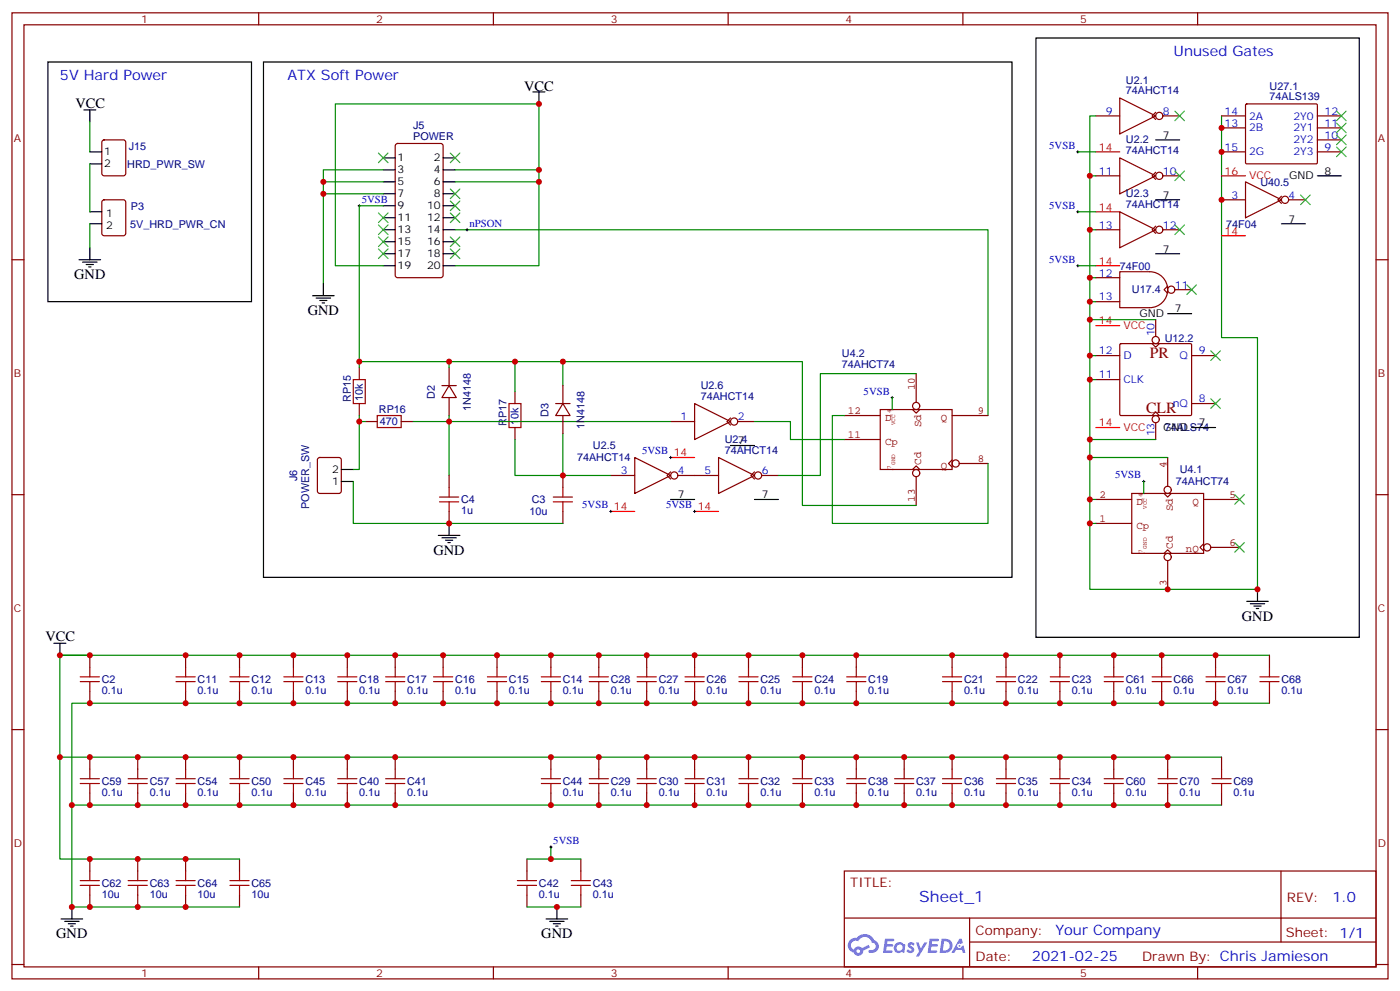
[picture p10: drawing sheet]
<svg xmlns="http://www.w3.org/2000/svg" width="412mm" height="292mm" viewBox="0 0 412 292" stroke-linecap="round" stroke-linejoin="round" font-family="sans-serif">
<g fill="none" stroke="#870000" stroke-width=".35">
<path d="M3.5 3.8h405.4v284.3h-405.4zM7.1 7.3h398.2v277.3h-398.2zM76.2 3.8v3.5M145.3 3.8v3.5M214.5 3.8v3.5M283.6 3.8v3.5M352.8 3.8v3.5M3.5 76.4h3.6M405.3 76.4h3.6M3.5 145.6h3.6M405.3 145.6h3.6M3.5 214.7h3.6"/>
<path d="M405.3 214.7h3.6M248.7 256.4h156.6v28.2h-156.6zM377.3 256.4v20.9M248.7 270.2h156.5M285.6 277.3h119.6M285.6 270.2v14.1M3.5 283.9h3.6M76.2 284.6v3.5M145.3 284.6v3.5M214.5 284.6v3.5M283.6 284.6v3.5M352.8 284.6v3.5"/>
<path d="M405.3 283.9h3.6"/>
</g>
<g fill="#5487ff">
<path d="M267.7 277.5a1.22 1.22 0 0 1 1.7 .3l-.4 .6a.47 .47 0 0 0-.3-.4 .47 .47 0 0 0-.5 .2l.1 .2a1.14 1.14 0 0 1 .8 1.7 1.14 1.14 0 0 1-1.9 0l-.2-.2 .5-.5 .7 .4a.29 .29 0 0 0 .3-.2 .29 .29 0 0 0-.2-.4 1.04 1.04 0 0 1-.6-1.7z"/>
<path d="M260.7 276.3h2.4l.3 .2-.2 .5h-1.8l-.1 .9h1.5l.3 .4-.3 .3h-1.6l-.2 1.1 1.7 .1 .2 .3-.2 .3h-2.6z"/>
<path d="M273.8 276.3h2.4l.3 .2-.1 .5h-1.8l-.2 .9h1.6l.3 .4-.4 .3h-1.6l-.1 1.1 1.7 .1 .2 .3-.2 .3h-2.6z"/>
<path d="M282.6 276.3h.7l.3 1.2-.6 .4a.69 .69 0 0 0-1 .2 .69 .69 0 0 0 .4 1 .69 .69 0 0 0 .9-.6l.5-.3 .6 2.2h-.8l-.2-.8h-1.8l-.5 .8h-.8z"/>
<path d="M269.8 277.4h.8l.6 1.8 1.1-1.8h.9l-2.6 4.2h-.8l.9-1.6z"/>
<path d="M277.4 276.3l-.6 4.1h1.3a2.11 2.11 0 0 0 2.5-2.1 2.11 2.11 0 0 0-2.5-2zM278.1 277a1.39 1.39 0 0 1 1.7 1.4 1.39 1.39 0 0 1-1.8 1.3h-.3z"/>
<path d="M263.7 277.9a1.54 1.54 0 0 0-.1 2.2 1.54 1.54 0 0 0 2.2 .1l.6 .2 .3-2.3-.2-.2h-.4a1.49 1.49 0 0 0-2.4 0zM264 278.9a.94 .94 0 0 1 1.8 0 .94 .94 0 0 1-1.8 0z"/>
<path d="M250.4 276.7a2.18 2.18 0 0 0 1.1 3.7 1.44 1.44 0 0 0 1.6 .9 1.44 1.44 0 0 0 1.2-1.5l2-1-.5-.7-1.9 .9a1.47 1.47 0 0 0-2.4 .5 1.39 1.39 0 0 1-.7-2 1.39 1.39 0 0 1 2-.4 2.12 2.12 0 0 1 2.2-1.3 2.12 2.12 0 0 1 1.9 1.7 1.14 1.14 0 0 1 1.1 1.4 1.14 1.14 0 0 1-1.7 .7 .43 .43 0 0 0-.5 .4 .43 .43 0 0 0 .4 .5 1.98 1.98 0 0 0 2.5-1.3 1.98 1.98 0 0 0-1.2-2.5 3.1 3.1 0 0 0-5.3-.7l-.9 .1zM252.3 280a.55 .55 0 0 1 1.1 0 .55 .55 0 0 1-1.1 0z"/>
<circle cx="282.6" cy="278.4" r=".26"/>
</g>
<g fill="none" stroke="#000" stroke-width=".35">
<path d="M157 27.1h3.5M158.7 27.1v3.5M112.9 46.5h3.5M112.9 50h3.5M112.9 53.5h3.5M112.9 57h3.5M130.5 46.5h3.6M130.5 50h3.6M130.5 53.5h3.6M130.5 57h3.6M112.9 60.6h3.5M112.9 64.1h3.5"/>
<path d="M112.9 67.6h3.5M112.9 71.2h3.5M112.9 74.7h3.5M112.9 78.2h3.5M130.5 60.6h3.6M130.5 64.1h3.6M130.5 67.6h3.6M130.5 71.2h3.6M130.5 74.7h3.6M130.5 78.2h3.6M92.1 87h6.3M93.1 87.7h4.3"/>
<path d="M94.2 88.4h2.1M94.9 89.1h.7M95.2 83.5v3.5M100.5 138.2h3.6M215.2 131.1h7M100.5 141.7h3.6M197.6 147h7M222.2 147h7.1M15.9 189.3h3.5M17.6 189.3v3.6"/>
</g>
<path d="M104.1 111.7h3.5v7.1h-3.5zM149.9 118.8h3.6v7h-3.6zM111.1 122.3h7.1v3.5h-7.1zM163 147.7h5.6M163 146.3h5.6M165.8 143.5v2.8M165.8 147.7v2.8M23.6 199.2h5.7M26.5 196.4v2.8M23.6 200.6h5.7M26.5 200.6v2.8" fill="none" stroke="#a10000" stroke-width=".35"/>
<g fill="none" stroke="#870000" stroke-width=".35">
<path d="M116.7 42.4l.4-.2h12.7l.7 .5v38.3l-.4 .7h-13l-.6-.4-.1-38.4zM105.8 108.2v3.5M105.8 118.8v3.5M130.2 113.5h4.2M132.3 113.5l2.1 3.5h-4.2zM132.3 108.2v5.3M132.3 117v5.3M151.7 115.3v3.5M204.6 118.8l10.6 5.3-10.6 5.3zM93.7 134.9l.5-.2h5.6l.7 .4v9.4l-.4 .7h-5.9l-.7-.4v-9.4zM107.6 124.1h3.5M118.2 124.1h3.5"/>
<path d="M151.7 125.8v3.6M165.8 139.9v3.6M179.9 139.9h7.1M187 134.7l10.6 5.2-10.6 5.3zM197.6 138.9l-1.1 1 1.1 1.1M197.6 124.1h7M199.7 139.9h12M211.7 134.7l10.5 5.2-10.5 5.3zM215.2 123l-1.1 1.1 1.1 1M217.3 124.1h4.9M222.2 138.9l-1 1 1 1.1M224.4 139.9h4.9"/>
<path d="M165.8 150.5v3.6M26.5 192.9v3.5M26.5 203.4v3.6"/>
<circle cx="198.6" cy="139.9" r="1.06"/>
<circle cx="216.3" cy="124.1" r="1.06"/>
<circle cx="223.3" cy="139.9" r="1.06"/>
</g>
<g fill="none" stroke="#3c3" stroke-width=".35">
<path d="M111.5 45l2.8 2.9M114.3 45l-2.8 2.9M132.6 45l2.9 2.9M132.6 55.6l2.9 2.9M132.6 59.2l2.9 2.8M135.5 45l-2.9 2.9M135.5 55.6l-2.9 2.9M135.5 59.2l-2.9 2.8M111.5 62.7l2.8 2.8M111.5 73.3l2.8 2.8M111.5 69.7l2.8 2.9M111.5 66.2l2.8 2.8"/>
<path d="M114.3 66.2l-2.8 2.8M114.3 62.7l-2.8 2.8M114.3 73.3l-2.8 2.8M114.3 69.7l-2.8 2.9M132.6 62.7l2.9 2.8M132.6 69.7l2.9 2.9M132.6 73.3l2.9 2.8M135.5 62.7l-2.9 2.8M135.5 69.7l-2.9 2.9M135.5 73.3l-2.9 2.8"/>
</g>
<path d="M95.2 53.5v3.5h17.7M95.2 57v26.5M112.9 50h-17.7v3.5h17.7M134.1 50h24.6v-19.4h-59.9v47.6h14.1M158.7 50v3.5h-24.6M158.7 53.5v24.7h-24.6M134.1 67.6h156.9v54.7" fill="none" stroke="#008700" stroke-width=".35"/>
<path d="M105.5 60.6h.7M105.8 60.2v.7M137.2 67.6h.7M137.6 67.3v.7" fill="none" stroke="#000" stroke-width=".29"/>
<path d="M197.6 134.7h7M179.9 150.5h7.1M204.6 150.5h7.1" fill="none" stroke="#f00" stroke-width=".35"/>
<g fill="#850000">
<circle cx="262.8" cy="138.2" r=".18"/>
<circle cx="262.8" cy="120.5" r=".18"/>
</g>
<g fill="none" stroke="#850000" stroke-width=".35">
<path d="M269.9 110v8.4M248.7 122.3h10.6M248.7 129.4h10.6M259.3 120.5h21.2v17.7h-21.2zM268.8 120.5l1.1 1.1 1-1.1M268.8 138.2l1.1-1.1 1 1.1M280.5 135.4l-1.1 1 1.1 1.1M280.5 122.3h10.5M282.6 136.4h8.4M269.9 140.3v8.5"/>
<circle cx="269.9" cy="119.5" r="1.06"/>
<circle cx="269.9" cy="139.2" r="1.06"/>
<circle cx="281.5" cy="136.4" r="1.06"/>
</g>
<g fill="none" stroke="#008700" stroke-width=".35">
<path d="M322.8 34.1h-1.8v139.4h49.4M112.9 60.6h-7.1v45.8M105.8 108.2v-1.8h26.5v1.8M132.3 106.4h19.4v8.9M151.7 106.4h14.1v7.1M165.8 106.4h70.6v42.4h33.5M269.9 110h-28.2v29.9h-12.4M105.8 122.3v15.9h-1.7M105.8 124.1h1.8M121.7 124.1h75.9M132.3 122.3v17.6M151.7 129.4v10.5h14.1"/>
<path d="M165.8 127.6v12.3h14.1M222.2 124.1h10.6v5.3h15.9M248.7 122.3h-3.5v31.8h45.8v-17.7M104.1 141.7v12.4h61.7M17.6 192.9h356.3M17.6 192.9v29.9h342.2M17.6 192.9h8.9M373.9 207h-352.7v59.9h49.4M17.6 222.8v30h53M21.2 237h338.6"/>
</g>
<g fill="none" stroke="#000" stroke-width=".35">
<path d="M305.2 11.2h95.2v176.4h-95.2zM340.4 41.2h7.1M340.4 58.8h7.1M340.4 74.7h7.1M344 92.3h7M351 125.8h7.1M129.1 157.6h6.4M130.2 158.3h4.2M131.2 159h2.1M131.9 159.7h.7M132.3 154.1v3.5M367.2 177h6.4"/>
<path d="M368.3 177.7h4.2M369.4 178.4h2.1M370.1 179.1h.7M370.4 173.5v3.5M18 270.5h6.3M19 271.2h4.3M20.1 271.9h2.1M20.8 272.6h.7M21.2 266.9v3.6"/>
</g>
<g fill="none" stroke="#a10000" stroke-width=".35">
<path d="M129.5 147.7h5.6M129.5 146.3h5.6M132.3 143.5v2.8M132.3 147.7v2.8M51.9 199.2h5.6M54.7 196.4v2.8M67.7 199.2h5.7M70.6 196.4v2.8M83.6 199.2h5.7M86.4 196.4v2.8M99.5 199.2h5.6M102.3 196.4v2.8"/>
<path d="M113.6 199.2h5.6M116.4 196.4v2.8M127.7 199.2h5.6M130.5 196.4v2.8M143.6 199.2h5.6M146.4 196.4v2.8M159.5 199.2h5.6M162.3 196.4v2.8M173.6 199.2h5.6M176.4 196.4v2.8M187.7 199.2h5.6M190.5 196.4v2.8"/>
<path d="M201.8 199.2h5.6M204.6 196.4v2.8M217.7 199.2h5.6M220.5 196.4v2.8M233.5 199.2h5.7M236.4 196.4v2.8M249.4 199.2h5.7M252.2 196.4v2.8M277.6 199.2h5.7M280.5 196.4v2.8M293.5 199.2h5.7M296.3 196.4v2.8"/>
<path d="M309.4 199.2h5.6M312.2 196.4v2.8M325.3 199.2h5.6M328.1 196.4v2.8M339.4 199.2h5.6M342.2 196.4v2.8M355.2 199.2h5.7M358.1 196.4v2.8M371.1 199.2h5.7M373.9 196.4v2.8M51.9 200.6h5.6M54.7 200.6v2.8"/>
<path d="M67.7 200.6h5.7M70.6 200.6v2.8M83.6 200.6h5.7M86.4 200.6v2.8M99.5 200.6h5.6M102.3 200.6v2.8M113.6 200.6h5.6M116.4 200.6v2.8M127.7 200.6h5.6M130.5 200.6v2.8M143.6 200.6h5.6M146.4 200.6v2.8"/>
<path d="M159.5 200.6h5.6M162.3 200.6v2.8M173.6 200.6h5.6M176.4 200.6v2.8M187.7 200.6h5.6M190.5 200.6v2.8M201.8 200.6h5.6M204.6 200.6v2.8M217.7 200.6h5.6M220.5 200.6v2.8M233.5 200.6h5.7M236.4 200.6v2.8"/>
<path d="M249.4 200.6h5.7M252.2 200.6v2.8M277.6 200.6h5.7M280.5 200.6v2.8M293.5 200.6h5.7M296.3 200.6v2.8M309.4 200.6h5.6M312.2 200.6v2.8M325.3 200.6h5.6M328.1 200.6v2.8M339.4 200.6h5.6M342.2 200.6v2.8"/>
<path d="M355.2 200.6h5.7M358.1 200.6v2.8M371.1 200.6h5.7M373.9 200.6v2.8M23.6 230.6h5.7M23.6 229.2h5.7M26.5 226.4v2.8M26.5 230.6v2.8M37.7 230.6h5.7M37.7 229.2h5.7M40.6 226.4v2.8M40.6 230.6v2.8"/>
<path d="M51.9 230.6h5.6M51.9 229.2h5.6M54.7 226.4v2.8M54.7 230.6v2.8M67.7 230.6h5.7M67.7 229.2h5.7M70.6 226.4v2.8M70.6 230.6v2.8M83.6 230.6h5.7M83.6 229.2h5.7M86.4 226.4v2.8M86.4 230.6v2.8"/>
<path d="M99.5 230.6h5.6M99.5 229.2h5.6M102.3 226.4v2.8M102.3 230.6v2.8M113.6 230.6h5.6M113.6 229.2h5.6M116.4 226.4v2.8M116.4 230.6v2.8M159.5 230.6h5.6M159.5 229.2h5.6M162.3 226.4v2.8M162.3 230.6v2.8"/>
<path d="M173.6 230.6h5.6M173.6 229.2h5.6M176.4 226.4v2.8M176.4 230.6v2.8M187.7 230.6h5.6M187.7 229.2h5.6M190.5 226.4v2.8M190.5 230.6v2.8M201.8 230.6h5.6M201.8 229.2h5.6M204.6 226.4v2.8M204.6 230.6v2.8"/>
<path d="M217.7 230.6h5.6M217.7 229.2h5.6M220.5 226.4v2.8M220.5 230.6v2.8M233.5 230.6h5.7M233.5 229.2h5.7M236.4 226.4v2.8M236.4 230.6v2.8M249.4 230.6h5.7M249.4 229.2h5.7M252.2 226.4v2.8M252.2 230.6v2.8"/>
<path d="M263.5 230.6h5.7M263.5 229.2h5.7M266.3 226.4v2.8M266.3 230.6v2.8M277.6 230.6h5.7M277.6 229.2h5.7M280.5 226.4v2.8M280.5 230.6v2.8M293.5 230.6h5.7M293.5 229.2h5.7M296.3 226.4v2.8M296.3 230.6v2.8"/>
<path d="M309.4 230.6h5.6M309.4 229.2h5.6M312.2 226.4v2.8M312.2 230.6v2.8M325.3 230.6h5.6M325.3 229.2h5.6M328.1 226.4v2.8M328.1 230.6v2.8M23.6 259.2h5.7M26.5 256.4v2.8M37.7 259.2h5.7M40.6 256.4v2.8"/>
<path d="M51.9 259.2h5.6M54.7 256.4v2.8M67.7 259.2h5.7M70.6 256.4v2.8M23.6 260.6h5.7M26.5 260.6v2.8M37.7 260.6h5.7M40.6 260.6v2.8M51.9 260.6h5.6M54.7 260.6v2.8M67.7 260.6h5.7M70.6 260.6v2.8"/>
</g>
<g fill="none" stroke="#870000" stroke-width=".35">
<path d="M322.8 34.1h7M329.8 28.8l10.6 5.3-10.6 5.3zM340.4 33.1l-1 1 1 1.1M342.5 34.1h5M322.8 51.8h7M329.8 46.5l10.6 5.3-10.6 5.2zM340.4 50.7l-1 1.1 1 1M342.5 51.8h5M322.8 67.6h7M329.8 62.3l10.6 5.3-10.6 5.3zM329.8 80h8.9a5.3 5.3 0 0 1 5.3 5.3 5.3 5.3 0 0 1-5.3 5.3h-8.9zM340.4 66.6l-1 1 1 1.1"/>
<path d="M342.5 67.6h5M322.8 81.7h7M322.8 88.8h7M340.4 94.1v4.9M344 84.2l-1.1 1.1 1.1 1M346.1 85.3h4.9M163.7 118.8h4.2M165.8 118.8l2.1 3.5h-4.2zM165.8 113.5v5.3M322.8 111.7h7M322.8 104.7h7M329.9 101.3l.3-.2 20.6 .1 .2 .3v20.6l-.3 .2h-20.7l-.2-.3z"/>
<path d="M339.4 101.1l1 1.1 1.1-1.1M351 118.8h7.1M351 104.7h7.1M132.3 139.9v3.6M165.8 122.3v5.3M339.4 122.3l1-1.1 1.1 1.1M340.4 124.4v5M132.3 150.5v3.6M54.7 192.9v3.5M70.6 192.9v3.5M86.4 192.9v3.5M102.3 192.9v3.5"/>
<path d="M116.4 192.9v3.5M130.5 192.9v3.5M146.4 192.9v3.5M162.3 192.9v3.5M176.4 192.9v3.5M190.5 192.9v3.5M204.6 192.9v3.5M220.5 192.9v3.5M236.4 192.9v3.5M252.2 192.9v3.5M280.5 192.9v3.5M296.3 192.9v3.5"/>
<path d="M312.2 192.9v3.5M328.1 192.9v3.5M342.2 192.9v3.5M358.1 192.9v3.5M373.9 192.9v3.5M54.7 203.4v3.6M70.6 203.4v3.6M86.4 203.4v3.6M102.3 203.4v3.6M116.4 203.4v3.6M130.5 203.4v3.6M146.4 203.4v3.6"/>
<path d="M162.3 203.4v3.6M176.4 203.4v3.6M190.5 203.4v3.6M204.6 203.4v3.6M220.5 203.4v3.6M236.4 203.4v3.6M252.2 203.4v3.6M280.5 203.4v3.6M296.3 203.4v3.6M312.2 203.4v3.6M328.1 203.4v3.6M342.2 203.4v3.6"/>
<path d="M358.1 203.4v3.6M373.9 203.4v3.6M26.5 222.8v3.6M26.5 233.4v3.6M40.6 222.8v3.6M40.6 233.4v3.6M54.7 222.8v3.6M54.7 233.4v3.6M70.6 222.8v3.6M70.6 233.4v3.6M86.4 222.8v3.6M86.4 233.4v3.6"/>
<path d="M102.3 222.8v3.6M102.3 233.4v3.6M116.4 222.8v3.6M116.4 233.4v3.6M162.3 222.8v3.6M162.3 233.4v3.6M176.4 222.8v3.6M176.4 233.4v3.6M190.5 222.8v3.6M190.5 233.4v3.6M204.6 222.8v3.6M204.6 233.4v3.6"/>
<path d="M220.5 222.8v3.6M220.5 233.4v3.6M236.4 222.8v3.6M236.4 233.4v3.6M252.2 222.8v3.6M252.2 233.4v3.6M266.3 222.8v3.6M266.3 233.4v3.6M280.5 222.8v3.6M280.5 233.4v3.6M296.3 222.8v3.6M296.3 233.4v3.6"/>
<path d="M312.2 222.8v3.6M312.2 233.4v3.6M328.1 222.8v3.6M328.1 233.4v3.6M26.5 252.8v3.6M40.6 252.8v3.6M54.7 252.8v3.6M70.6 252.8v3.6M26.5 263.4v3.5M40.6 263.4v3.5M54.7 263.4v3.5M70.6 263.4v3.5"/>
<circle cx="341.5" cy="34.1" r="1.06"/>
<circle cx="341.5" cy="51.8" r="1.06"/>
<circle cx="341.5" cy="67.6" r="1.06"/>
<circle cx="345" cy="85.3" r="1.06"/>
<circle cx="340.4" cy="100.1" r="1.06"/>
<circle cx="340.4" cy="123.4" r="1.06"/>
</g>
<path d="M322.8 44.7h7M322.8 62.3h7M322.8 78.2h7M322.8 95.8h7M322.8 125.8h7" fill="none" stroke="#f00" stroke-width=".35"/>
<path d="M346.1 32.7l2.8 2.8M348.9 32.7l-2.8 2.8M346.1 50.3l2.8 2.9M348.9 50.3l-2.8 2.9M346.1 66.2l2.8 2.8M348.9 66.2l-2.8 2.8M349.6 83.9l2.8 2.8M352.4 83.9l-2.8 2.8" fill="none" stroke="#3c3" stroke-width=".35"/>
<g fill="#850000">
<circle cx="336.9" cy="162.9" r=".18"/>
<circle cx="336.9" cy="145.2" r=".18"/>
</g>
<g fill="none" stroke="#850000" stroke-width=".35">
<path d="M344 134.7v8.4M322.8 147h10.6M322.8 154.1h10.6M333.4 145.2h21.1v17.7h-21.1zM342.9 145.2l1.1 1.1 1-1.1M354.5 147h10.6M342.9 162.9l1.1-1.1 1 1.1M344 165v8.5M354.5 160.1l-1 1 1 1.1M356.7 161.1h8.4"/>
<circle cx="344" cy="144.2" r="1.06"/>
<circle cx="344" cy="163.9" r="1.06"/>
<circle cx="355.6" cy="161.1" r="1.06"/>
</g>
<g fill="none" stroke="#008700" stroke-width=".35">
<path d="M26.5 35.9v8.8M359.8 34.1v65.3h10.6v74.1M26.5 48.2v14.1M317.5 44.7h5.3M321 51.8h1.8M26.5 65.9v7M317.5 62.3h5.3M317.5 78.2h5.3M321 67.6h1.8M321 94.1h19.4M321 81.7h1.8M321 88.8h1.8"/>
<path d="M262.8 117v3.5M321 104.7h1.8M321 111.7h1.8M321 134.7h23M321 129.4h19.4M321 147h1.8M321 154.1h1.8M336.9 141.7v3.5M155.2 252.8h15.9M162.3 249.3v3.5M155.2 266.9h15.9"/>
</g>
<g fill="none" stroke="#3c3" stroke-width=".35">
<path d="M393.7 32.7l2.8 2.8M393.7 36.2l2.8 2.9M393.7 39.8l2.8 2.8M396.5 32.7l-2.8 2.8M396.5 36.2l-2.8 2.9M396.5 39.8l-2.8 2.8M383.1 57.4l2.8 2.8M385.9 57.4l-2.8 2.8M393.7 43.3l2.8 2.8M396.5 43.3l-2.8 2.8M356.7 103.3l2.8 2.8M356.7 117.4l2.8 2.8"/>
<path d="M359.5 103.3l-2.8 2.8M359.5 117.4l-2.8 2.8M363.7 145.6l2.8 2.8M363.7 159.7l2.8 2.8M366.5 145.6l-2.8 2.8M366.5 159.7l-2.8 2.8"/>
</g>
<g fill="none" stroke="#870000" stroke-width=".35">
<path d="M359.8 34.1h7.1M359.8 37.6h7.1M366.9 30.8l.3-.2h20.7l.2 .3-.1 17.1-.3 .2h-20.6l-.2-.3zM388.1 34.1h7M388.1 37.6h7M30.2 41.4l.5-.2h5.6l.7 .4v9.4l-.4 .7-5.9 .1-.7-.5v-9.4zM30.2 59l.5-.2h5.6l.7 .4v9.5l-.4 .6-5.9 .1-.7-.5v-9.4zM359.8 44.7h7.1M359.8 58.8h7.1M366.9 53.5l10.6 5.3-10.6 5.3zM377.5 57.7l-1.1 1.1 1.1 1.1M379.6 58.8h4.9"/>
<path d="M388.1 44.7h7M388.1 41.2h7M344 222.8v3.6M344 233.4v3.6M359.8 222.8v3.6M359.8 233.4v3.6M155.2 252.8v3.6M171.1 252.8v3.6M155.2 263.4v3.5M171.1 263.4v3.5"/>
<circle cx="378.5" cy="58.8" r="1.06"/>
</g>
<path d="M359.8 51.8h7.1M359.8 69.4h7.1" fill="none" stroke="#f00" stroke-width=".35"/>
<g fill="none" stroke="#000" stroke-width=".35">
<path d="M14.1 18.2h60v70.6h-60zM77.6 18.2h220.5v151.7h-220.5zM24.7 32.3h3.5M26.5 32.3v3.6M26.5 44.7h3.5M26.5 48.2h3.5M388.1 51.8h7M23.3 76.4h6.3M24.3 77.2h4.3M25.4 77.9h2.1M26.1 78.6h.7M26.5 65.9h3.5"/>
<path d="M26.5 72.9v3.5M26.5 62.3h3.5M377.5 65.9h7M160.9 270.5h6.3M161.9 271.2h4.3M163 271.9h2.1M163.7 272.6h.7M164 266.9v3.6"/>
</g>
<g fill="none" stroke="#000" stroke-width=".29">
<path d="M317.1 44.7h.8M317.5 44.3v.7M317.1 62.3h.8M317.1 78.2h.8M317.5 62v.7M317.5 77.9v.7M262.5 117h.7M262.8 116.7v.7M197.2 134.7h.7M197.6 134.3v.7M179.6 150.5h.7M179.9 150.2v.7"/>
<path d="M204.3 150.5h.7M204.6 150.2v.7M336.5 141.7h.8M336.9 141.4v.7M161.9 249.3h.7M162.3 249v.7"/>
</g>
<g fill="none" stroke="#a10000" stroke-width=".35">
<path d="M341.1 230.6h5.7M341.1 229.2h5.7M344 226.4v2.8M344 230.6v2.8M357 230.6h5.7M357 229.2h5.7M359.8 226.4v2.8M359.8 230.6v2.8M152.4 259.2h5.6M155.2 256.4v2.8M168.3 259.2h5.6M171.1 256.4v2.8"/>
<path d="M152.4 260.6h5.6M155.2 260.6v2.8M168.3 260.6h5.6M171.1 260.6v2.8"/>
</g>
<g fill="#c00">
<circle cx="95.3" cy="53.5" r=".88"/>
<circle cx="95.3" cy="57" r=".88"/>
<circle cx="158.8" cy="50" r=".88"/>
<circle cx="158.8" cy="30.6" r=".88"/>
<circle cx="158.8" cy="53.5" r=".88"/>
<circle cx="132.3" cy="124.1" r=".88"/>
<circle cx="105.8" cy="124.1" r=".88"/>
<circle cx="151.7" cy="106.4" r=".88"/>
<circle cx="132.3" cy="106.4" r=".88"/>
<circle cx="132.3" cy="154.1" r=".88"/>
<circle cx="165.8" cy="139.9" r=".88"/>
<circle cx="165.8" cy="106.4" r=".88"/>
<circle cx="105.8" cy="106.4" r=".88"/>
<circle cx="26.5" cy="192.9" r=".88"/>
<circle cx="54.7" cy="192.9" r=".88"/>
<circle cx="70.6" cy="192.9" r=".88"/>
<circle cx="86.4" cy="192.9" r=".88"/>
<circle cx="162.3" cy="192.9" r=".88"/>
<circle cx="146.4" cy="192.9" r=".88"/>
<circle cx="130.5" cy="192.9" r=".88"/>
<circle cx="116.4" cy="192.9" r=".88"/>
<circle cx="102.3" cy="192.9" r=".88"/>
<circle cx="252.2" cy="192.9" r=".88"/>
<circle cx="280.5" cy="192.9" r=".88"/>
<circle cx="296.3" cy="192.9" r=".88"/>
<circle cx="312.2" cy="192.9" r=".88"/>
<circle cx="236.4" cy="192.9" r=".88"/>
<circle cx="220.5" cy="192.9" r=".88"/>
<circle cx="204.6" cy="192.9" r=".88"/>
<circle cx="190.5" cy="192.9" r=".88"/>
<circle cx="176.4" cy="192.9" r=".88"/>
<circle cx="54.7" cy="207" r=".88"/>
<circle cx="70.6" cy="207" r=".88"/>
<circle cx="86.4" cy="207" r=".88"/>
<circle cx="162.3" cy="207" r=".88"/>
<circle cx="146.4" cy="207" r=".88"/>
<circle cx="130.5" cy="207" r=".88"/>
<circle cx="116.4" cy="207" r=".88"/>
<circle cx="102.3" cy="207" r=".88"/>
<circle cx="252.2" cy="207" r=".88"/>
<circle cx="280.5" cy="207" r=".88"/>
<circle cx="296.3" cy="207" r=".88"/>
<circle cx="312.2" cy="207" r=".88"/>
<circle cx="236.4" cy="207" r=".88"/>
<circle cx="220.5" cy="207" r=".88"/>
<circle cx="204.6" cy="207" r=".88"/>
<circle cx="190.5" cy="207" r=".88"/>
<circle cx="176.4" cy="207" r=".88"/>
<circle cx="176.4" cy="222.8" r=".88"/>
<circle cx="190.5" cy="222.8" r=".88"/>
<circle cx="204.6" cy="222.8" r=".88"/>
<circle cx="220.5" cy="222.8" r=".88"/>
<circle cx="236.4" cy="222.8" r=".88"/>
<circle cx="312.2" cy="222.8" r=".88"/>
<circle cx="296.3" cy="222.8" r=".88"/>
<circle cx="280.5" cy="222.8" r=".88"/>
<circle cx="266.3" cy="222.8" r=".88"/>
<circle cx="252.2" cy="222.8" r=".88"/>
<circle cx="102.3" cy="222.8" r=".88"/>
<circle cx="116.4" cy="222.8" r=".88"/>
<circle cx="162.3" cy="222.8" r=".88"/>
<circle cx="86.4" cy="222.8" r=".88"/>
<circle cx="70.6" cy="222.8" r=".88"/>
<circle cx="54.7" cy="222.8" r=".88"/>
<circle cx="40.6" cy="222.8" r=".88"/>
<circle cx="176.4" cy="237" r=".88"/>
<circle cx="190.5" cy="237" r=".88"/>
<circle cx="204.6" cy="237" r=".88"/>
<circle cx="220.5" cy="237" r=".88"/>
<circle cx="236.4" cy="237" r=".88"/>
<circle cx="312.2" cy="237" r=".88"/>
<circle cx="296.3" cy="237" r=".88"/>
<circle cx="280.5" cy="237" r=".88"/>
<circle cx="266.3" cy="237" r=".88"/>
<circle cx="252.2" cy="237" r=".88"/>
<circle cx="102.3" cy="237" r=".88"/>
<circle cx="116.4" cy="237" r=".88"/>
<circle cx="162.3" cy="237" r=".88"/>
<circle cx="86.4" cy="237" r=".88"/>
<circle cx="70.6" cy="237" r=".88"/>
<circle cx="54.7" cy="237" r=".88"/>
<circle cx="40.6" cy="237" r=".88"/>
<circle cx="17.6" cy="192.9" r=".88"/>
<circle cx="26.5" cy="222.8" r=".88"/>
<circle cx="26.5" cy="207" r=".88"/>
<circle cx="21.2" cy="237" r=".88"/>
<circle cx="26.5" cy="237" r=".88"/>
<circle cx="17.6" cy="222.8" r=".88"/>
<circle cx="26.5" cy="252.8" r=".88"/>
<circle cx="40.6" cy="252.8" r=".88"/>
<circle cx="54.7" cy="252.8" r=".88"/>
<circle cx="26.5" cy="266.9" r=".88"/>
<circle cx="40.6" cy="266.9" r=".88"/>
<circle cx="54.7" cy="266.9" r=".88"/>
<circle cx="21.2" cy="266.9" r=".88"/>
<circle cx="328.1" cy="192.9" r=".88"/>
<circle cx="342.2" cy="192.9" r=".88"/>
<circle cx="358.1" cy="192.9" r=".88"/>
<circle cx="328.1" cy="207" r=".88"/>
<circle cx="342.2" cy="207" r=".88"/>
<circle cx="358.1" cy="207" r=".88"/>
<circle cx="344" cy="173.5" r=".88"/>
<circle cx="359.8" cy="44.7" r=".88"/>
<circle cx="359.8" cy="37.6" r=".88"/>
<circle cx="359.8" cy="58.8" r=".88"/>
<circle cx="370.4" cy="173.5" r=".88"/>
<circle cx="328.1" cy="222.8" r=".88"/>
<circle cx="344" cy="222.8" r=".88"/>
<circle cx="328.1" cy="237" r=".88"/>
<circle cx="344" cy="237" r=".88"/>
<circle cx="321" cy="51.8" r=".88"/>
<circle cx="321" cy="67.6" r=".88"/>
<circle cx="321" cy="81.7" r=".88"/>
<circle cx="321" cy="88.8" r=".88"/>
<circle cx="321" cy="94.1" r=".88"/>
<circle cx="321" cy="104.7" r=".88"/>
<circle cx="321" cy="111.7" r=".88"/>
<circle cx="321" cy="129.4" r=".88"/>
<circle cx="321" cy="134.7" r=".88"/>
<circle cx="321" cy="147" r=".88"/>
<circle cx="321" cy="154.1" r=".88"/>
<circle cx="164" cy="266.9" r=".88"/>
<circle cx="162.3" cy="252.8" r=".88"/>
</g>
<g font-size="4.6" fill="#800">
<text x="338.7" y="105.4">PR</text>
<text x="337.6" y="121.6">CLR</text>
</g>
<text font-size="4.6" fill="#00f" x="270.8" y="265.4">Sheet_1</text>
<g font-size="4.2" fill="#00f">
<text x="345.7" y="16.5">Unused Gates</text>
<text x="17.6" y="23.5">5V Hard Power</text>
<text x="84.7" y="23.5">ATX Soft Power</text>
<text x="392.5" y="265.6">1.0</text>
<text x="310.9" y="275.2">Your Company</text>
<text x="304" y="283">2021-02-25</text>
</g>
<g font-size="4.2">
<text x="154.4" y="26.7">VCC</text>
<text x="22.2" y="31.6">VCC</text>
<text x="21.9" y="82.1">GND</text>
<text x="90.7" y="92.7">GND</text>
<text x="127.7" y="163.2">GND</text>
<text x="365.8" y="182.6">GND</text>
<text x="13.4" y="188.6">VCC</text>
<text x="16.6" y="276.1">GND</text>
<text x="159.5" y="276.1">GND</text>
</g>
<g font-size="3.9" fill="#800">
<text x="250.5" y="260.9">TITLE:</text>
<text x="379.1" y="265.6">REV:</text>
<text x="287.4" y="275.1">Company:</text>
<text x="378.7" y="275.8">Sheet: 1/1</text>
<text x="287.4" y="282.8">Date:</text>
<text x="336.4" y="282.9">Drawn By: Chris Jamieson</text>
</g>
<g font-size="3.2" fill="#800">
<text x="41.6" y="6.8">1</text>
<text x="110.8" y="6.8">2</text>
<text x="179.9" y="6.8">3</text>
<text x="249.1" y="6.8">4</text>
<text x="318.2" y="6.8">5</text>
<text x="4.1" y="41.9">A</text>
<text x="405.9" y="41.9">A</text>
<text x="4.1" y="111">B</text>
<text x="405.9" y="111">B</text>
<text x="4.1" y="180.2">C</text>
<text x="405.9" y="180.2">C</text>
<text x="4.1" y="249.3">D</text>
<text x="405.9" y="249.3">D</text>
<text x="41.6" y="287.6">1</text>
<text x="110.8" y="287.6">2</text>
<text x="179.9" y="287.6">3</text>
<text x="249.1" y="287.6">4</text>
<text x="318.2" y="287.6">5</text>
</g>
<g font-size="3.2" fill="#000080">
<text x="331.7" y="27.8">74AHCT14</text>
<text x="331.7" y="24.6">U2.1</text>
<text x="374" y="29.5">74ALS139</text>
<text x="374" y="26.4">U27.1</text>
<text x="121.7" y="41.2">POWER</text>
<text x="121.7" y="38.1">J5</text>
<text x="37.9" y="44.1">J15</text>
<text x="331.7" y="45.4">74AHCT14</text>
<text x="331.7" y="42.2">U2.2</text>
<text x="37.5" y="49.4">HRD_PWR_SW</text>
<text x="331.7" y="58.1">U2.3</text>
<text x="371.3" y="54.6">U40.5</text>
<text x="38.6" y="61.7">P3</text>
<text x="331.7" y="61.3">74AHCT14</text>
<text x="38.4" y="67">5V_HRD_PWR_CN</text>
<text x="361.2" y="67">74F04</text>
<text x="329.9" y="79.3">74F00</text>
<text x="333.4" y="86.4">U17.4</text>
<text x="343.1" y="100.5">U12.2</text>
<text x="248" y="105">U4.2</text>
<text x="248" y="108.2">74AHCT74</text>
<text x="103.4" y="118.3" transform="rotate(-90 103.4 118.3)">RP15</text>
<text x="106.9" y="117.9" transform="rotate(-90 106.9 117.9)">10k</text>
<text x="128.1" y="117.4" transform="rotate(-90 128.1 117.4)">D2</text>
<text x="206.4" y="117.7">74AHCT14</text>
<text x="206.4" y="114.5">U2.6</text>
<text x="111.6" y="121.6">RP16</text>
<text x="111.9" y="125.1">470</text>
<text x="138.7" y="121" transform="rotate(-90 138.7 121)">1N4148</text>
<text x="149.2" y="125.3" transform="rotate(-90 149.2 125.3)">RP17</text>
<text x="152.8" y="125" transform="rotate(-90 152.8 125)">10k</text>
<text x="161.6" y="122.6" transform="rotate(-90 161.6 122.6)">D3</text>
<text x="172.2" y="126.3" transform="rotate(-90 172.2 126.3)">1N4148</text>
<text x="213.5" y="130.4">U2.4</text>
<text x="343.1" y="126.9">74ALS74</text>
<text x="170" y="135.8">74AHCT14</text>
<text x="174.7" y="132.2">U2.5</text>
<text x="213.5" y="133.6">74AHCT14</text>
<text x="87.6" y="141.7" transform="rotate(-90 87.6 141.7)">J6</text>
<text x="346.4" y="142.9">74AHCT74</text>
<text x="347.5" y="139.3">U4.1</text>
<text x="91.1" y="149.7" transform="rotate(-90 91.1 149.7)">POWER_SW</text>
<text x="135.8" y="148.1">C4</text>
<text x="156.6" y="148.1">C3</text>
<text x="135.8" y="151.3">1u</text>
<text x="156" y="151.6">10u</text>
<text x="30" y="201">C2</text>
<text x="58.2" y="201">C11</text>
<text x="74.1" y="201">C12</text>
<text x="90" y="201">C13</text>
<text x="105.8" y="201">C18</text>
<text x="119.9" y="201">C17</text>
<text x="134.1" y="201">C16</text>
<text x="149.9" y="201">C15</text>
<text x="165.8" y="201">C14</text>
<text x="179.9" y="201">C28</text>
<text x="194" y="201">C27</text>
<text x="208.1" y="201">C26</text>
<text x="224" y="201">C25</text>
<text x="239.9" y="201">C24</text>
<text x="255.8" y="201">C19</text>
<text x="284" y="201">C21</text>
<text x="299.9" y="201">C22</text>
<text x="315.7" y="201">C23</text>
<text x="331.6" y="201">C61</text>
<text x="345.7" y="201">C66</text>
<text x="361.6" y="201">C67</text>
<text x="377.5" y="201">C68</text>
<text x="30" y="204.3">0.1u</text>
<text x="58.2" y="204.3">0.1u</text>
<text x="74.1" y="204.3">0.1u</text>
<text x="90" y="204.3">0.1u</text>
<text x="105.8" y="204.3">0.1u</text>
<text x="119.9" y="204.3">0.1u</text>
<text x="134.1" y="204.3">0.1u</text>
<text x="149.9" y="204.3">0.1u</text>
<text x="165.8" y="204.3">0.1u</text>
<text x="179.9" y="204.3">0.1u</text>
<text x="194" y="204.3">0.1u</text>
<text x="208.1" y="204.3">0.1u</text>
<text x="224" y="204.3">0.1u</text>
<text x="239.9" y="204.3">0.1u</text>
<text x="255.8" y="204.3">0.1u</text>
<text x="284" y="204.3">0.1u</text>
<text x="299.9" y="204.3">0.1u</text>
<text x="315.7" y="204.3">0.1u</text>
<text x="331.6" y="204.3">0.1u</text>
<text x="345.7" y="204.3">0.1u</text>
<text x="361.6" y="204.3">0.1u</text>
<text x="377.5" y="204.3">0.1u</text>
<text x="30" y="231">C59</text>
<text x="44.1" y="231">C57</text>
<text x="58.2" y="231">C54</text>
<text x="74.1" y="231">C50</text>
<text x="90" y="231">C45</text>
<text x="105.8" y="231">C40</text>
<text x="119.9" y="231">C41</text>
<text x="165.8" y="231">C44</text>
<text x="179.9" y="231">C29</text>
<text x="194" y="231">C30</text>
<text x="208.1" y="231">C31</text>
<text x="224" y="231">C32</text>
<text x="239.9" y="231">C33</text>
<text x="255.8" y="231">C38</text>
<text x="269.9" y="231">C37</text>
<text x="284" y="231">C36</text>
<text x="299.9" y="231">C35</text>
<text x="315.7" y="231">C34</text>
<text x="331.6" y="231">C60</text>
<text x="347.5" y="231">C70</text>
<text x="363.4" y="231">C69</text>
<text x="30" y="234.2">0.1u</text>
<text x="44.1" y="234.2">0.1u</text>
<text x="58.2" y="234.2">0.1u</text>
<text x="74.1" y="234.2">0.1u</text>
<text x="90" y="234.2">0.1u</text>
<text x="105.8" y="234.2">0.1u</text>
<text x="119.9" y="234.2">0.1u</text>
<text x="165.8" y="234.2">0.1u</text>
<text x="179.9" y="234.2">0.1u</text>
<text x="194" y="234.2">0.1u</text>
<text x="208.1" y="234.2">0.1u</text>
<text x="224" y="234.2">0.1u</text>
<text x="239.9" y="234.2">0.1u</text>
<text x="255.8" y="234.2">0.1u</text>
<text x="269.9" y="234.2">0.1u</text>
<text x="284" y="234.2">0.1u</text>
<text x="299.9" y="234.2">0.1u</text>
<text x="315.7" y="234.2">0.1u</text>
<text x="331.6" y="234.2">0.1u</text>
<text x="347.5" y="234.2">0.1u</text>
<text x="363.4" y="234.2">0.1u</text>
<text x="30" y="261">C62</text>
<text x="44.1" y="261">C63</text>
<text x="58.2" y="261">C64</text>
<text x="74.1" y="261">C65</text>
<text x="158.7" y="261">C42</text>
<text x="174.6" y="261">C43</text>
<text x="30" y="264.2">10u</text>
<text x="44.1" y="264.2">10u</text>
<text x="58.2" y="264.2">10u</text>
<text x="74.1" y="264.2">10u</text>
<text x="158.7" y="264.2">0.1u</text>
<text x="174.6" y="264.2">0.1u</text>
</g>
<g font-size="3.2" fill="#00f">
<text x="325.7" y="33.8">9</text>
<text x="342.5" y="33.8">8</text>
<text x="360.7" y="33.8">14</text>
<text x="367.9" y="35.2">2A</text>
<text x="381" y="35.2">2Y0</text>
<text x="390.2" y="33.8">12</text>
<text x="360.7" y="37.3">13</text>
<text x="367.9" y="38.7">2B</text>
<text x="381" y="38.7">2Y1</text>
<text x="390.2" y="37.3">11</text>
<text x="390.2" y="40.8">10</text>
<text x="309.1" y="43.8">5VSB</text>
<text x="360.7" y="44.3">15</text>
<text x="367.9" y="45.8">2G</text>
<text x="381" y="42.2">2Y2</text>
<text x="381" y="45.8">2Y3</text>
<text x="390.2" y="44.3">9</text>
<text x="323.7" y="51.4">11</text>
<text x="342.5" y="51.4">10</text>
<text x="106.5" y="59.7">5VSB</text>
<text x="362.8" y="58.5">3</text>
<text x="379.6" y="58.5">4</text>
<text x="309.1" y="61.4">5VSB</text>
<text x="138.3" y="66.7">nPSON</text>
<text x="323.7" y="67.3">13</text>
<text x="342.5" y="67.3">12</text>
<text x="309.1" y="77.3">5VSB</text>
<text x="323.7" y="81.4">12</text>
<text x="323.7" y="88.4">13</text>
<text x="346.1" y="84.9">11</text>
<text x="340.1" y="99" transform="rotate(-90 340.1 99)">10</text>
<text x="323.7" y="104.3">12</text>
<text x="330.9" y="105.7">D</text>
<text x="347.5" y="105.7">Q</text>
<text x="353.1" y="104.3">9</text>
<text x="323.7" y="111.4">11</text>
<text x="330.9" y="112.8">CLK</text>
<text x="254.4" y="116.1">5VSB</text>
<text x="345.5" y="119.8">nQ</text>
<text x="353.1" y="118.4">8</text>
<text x="200.5" y="123.7">1</text>
<text x="217.3" y="123.7">2</text>
<text x="340.1" y="128.5" transform="rotate(-90 340.1 128.5)">13</text>
<text x="189.1" y="133.8">5VSB 14</text>
<text x="182.8" y="139.6">3</text>
<text x="199.7" y="139.6">4</text>
<text x="207.5" y="139.6">5</text>
<text x="224.4" y="139.6">6</text>
<text x="328.5" y="140.8">5VSB</text>
<text x="171.5" y="149.6">5VSB 14</text>
<text x="196.2" y="149.6">5VSB 14</text>
<text x="163" y="248.4">5VSB</text>
</g>
<g font-size="3.2">
<text x="342.5" y="40.8">7</text>
<text x="30.7" y="45.8">1</text>
<text x="117.1" y="47.5">1</text>
<text x="127.8" y="47.5">2</text>
<text x="30.7" y="49.3">2</text>
<text x="117.1" y="51">3</text>
<text x="127.8" y="51">4</text>
<text x="379.7" y="52.8">GND</text>
<text x="390.2" y="51.4">8</text>
<text x="117.1" y="54.6">5</text>
<text x="117.1" y="58.1">7</text>
<text x="127.8" y="54.6">6</text>
<text x="127.8" y="58.1">8</text>
<text x="342.5" y="58.5">7</text>
<text x="31.3" y="63.7">1</text>
<text x="117.1" y="61.6">9</text>
<text x="117.1" y="65.2">11</text>
<text x="125.8" y="61.6">10</text>
<text x="125.8" y="65.2">12</text>
<text x="379.6" y="65.5">7</text>
<text x="31.3" y="67.3">2</text>
<text x="117.1" y="68.7">13</text>
<text x="125.8" y="68.7">14</text>
<text x="117.1" y="72.2">15</text>
<text x="117.1" y="75.7">17</text>
<text x="125.8" y="72.2">16</text>
<text x="125.8" y="75.7">18</text>
<text x="342.5" y="74.3">7</text>
<text x="117.1" y="79.3">19</text>
<text x="125.8" y="79.3">20</text>
<text x="335.6" y="93.4">GND</text>
<text x="346.1" y="92">7</text>
<text x="353.1" y="125.5">7</text>
<text x="217.3" y="130.8">7</text>
<text x="342.7" y="126.9">GND</text>
<text x="97.8" y="142.8">1</text>
<text x="97.8" y="139.2">2</text>
<text x="199.7" y="146.6">7</text>
<text x="224.4" y="146.6">7</text>
</g>
<g font-size="3.2" fill="#f00">
<text x="323.7" y="44.3">14</text>
<text x="360.7" y="51.4">16</text>
<text x="367.9" y="52.8">VCC</text>
<text x="323.7" y="62">14</text>
<text x="360.7" y="69">14</text>
<text x="323.7" y="77.9">14</text>
<text x="323.7" y="95.5">14</text>
<text x="330.9" y="96.9">VCC</text>
<text x="323.7" y="125.5">14</text>
<text x="330.9" y="126.9">VCC</text>
</g>
<g font-size="3.2" fill="#840000">
<text x="269.5" y="114.8" transform="rotate(-90 269.5 114.8)">10</text>
<text x="249.8" y="122">12</text>
<text x="260.7" y="123.8">D</text>
<text x="271.4" y="125.8" transform="rotate(-90 271.4 125.8)">Sd</text>
<text x="277.1" y="123.8">Q</text>
<text x="288.1" y="122">9</text>
<text x="249.8" y="129">11</text>
<text x="260.7" y="130.9">Cp</text>
<text x="271.4" y="136.8" transform="rotate(-90 271.4 136.8)">Cd</text>
<text x="277.1" y="137.9">Q</text>
<text x="288.1" y="136.1">8</text>
<text x="343.6" y="137.6" transform="rotate(-90 343.6 137.6)">4</text>
<text x="269.5" y="147.7" transform="rotate(-90 269.5 147.7)">13</text>
<text x="323.8" y="146.6">2</text>
<text x="334.8" y="148.5">D</text>
<text x="351.2" y="148.5">Q</text>
<text x="362.2" y="146.6">5</text>
<text x="323.8" y="153.7">1</text>
<text x="334.8" y="155.6">Cp</text>
<text x="345.5" y="150.5" transform="rotate(-90 345.5 150.5)">Sd</text>
<text x="345.5" y="161.5" transform="rotate(-90 345.5 161.5)">Cd</text>
<text x="362.2" y="160.8">6</text>
<text x="349.3" y="162.6">nQ</text>
<text x="343.6" y="172.4" transform="rotate(-90 343.6 172.4)">3</text>
</g>
<g font-size="1.8" fill="#840000">
<text x="262.5" y="122.7" transform="rotate(-90 262.5 122.7)">14</text>
<text x="263.7" y="125.1" transform="rotate(-90 263.7 125.1)">VCC</text>
<text x="263.7" y="136.8" transform="rotate(-90 263.7 136.8)">GND</text>
<text x="262.5" y="138.2" transform="rotate(-90 262.5 138.2)">7</text>
<text x="336.5" y="147.4" transform="rotate(-90 336.5 147.4)">14</text>
<text x="337.8" y="149.8" transform="rotate(-90 337.8 149.8)">VCC</text>
<text x="337.8" y="161.5" transform="rotate(-90 337.8 161.5)">GND</text>
<text x="336.5" y="162.9" transform="rotate(-90 336.5 162.9)">7</text>
</g>
</svg>
